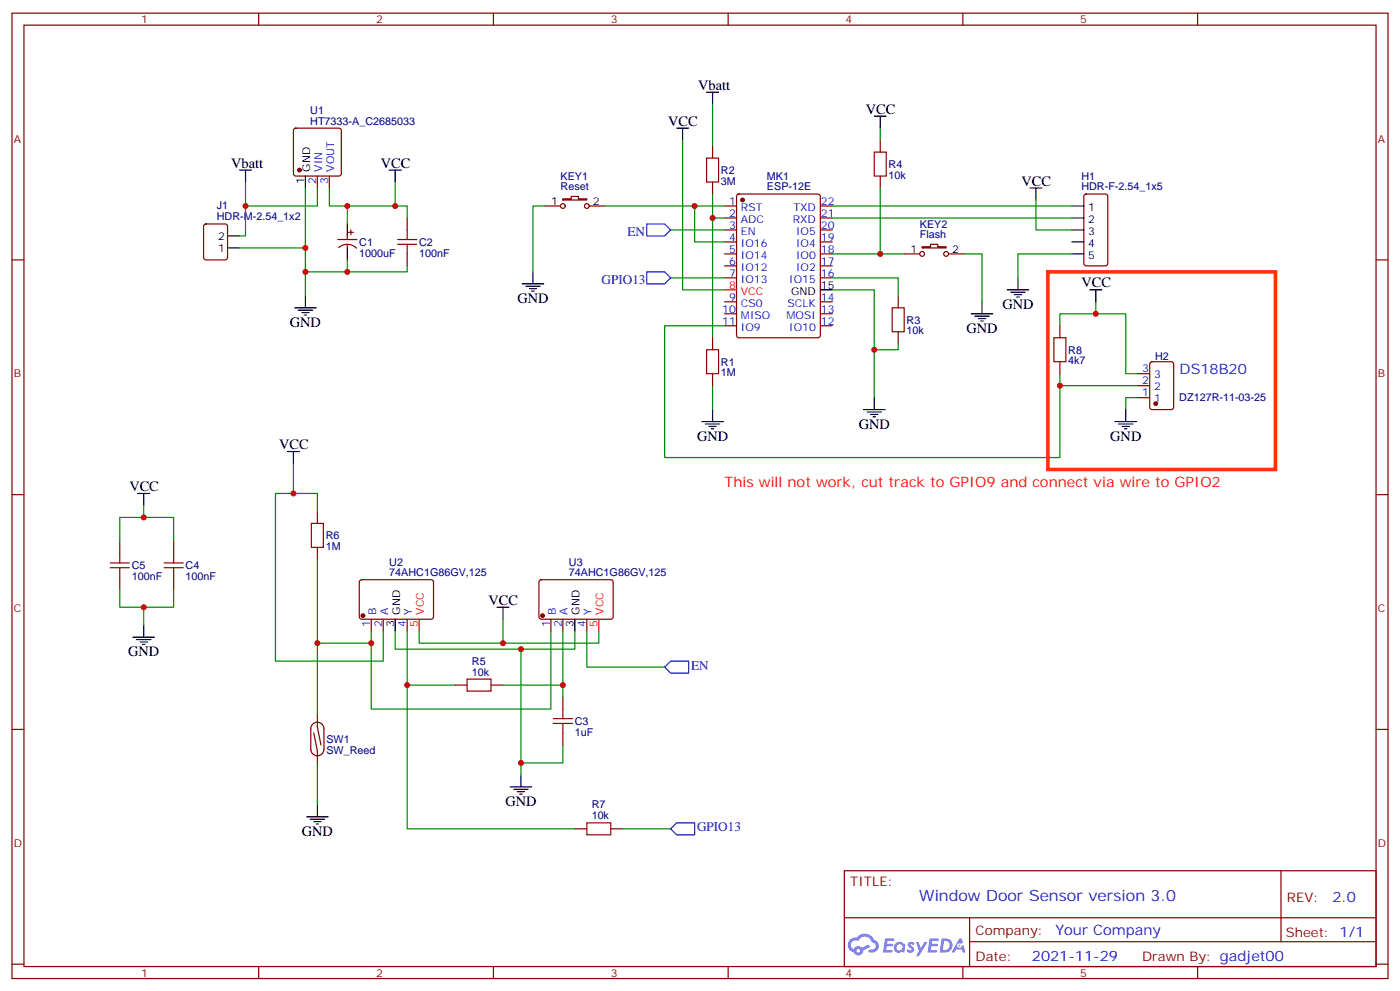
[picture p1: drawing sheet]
<svg xmlns="http://www.w3.org/2000/svg" width="412mm" height="292mm" viewBox="0 0 412 292" stroke-linecap="round" stroke-linejoin="round" font-family="sans-serif">
<g fill="none" stroke="#870000" stroke-width=".35">
<path d="M3.5 3.9h405.4v284.3h-405.4zM7.1 7.4h398.2v277.3h-398.2zM76.2 3.9v3.5M145.3 3.9v3.5M214.5 3.9v3.5M283.6 3.9v3.5M352.8 3.9v3.5M3.5 76.6h3.6M405.3 76.6h3.6M3.5 145.7h3.6M405.3 145.7h3.6M3.5 214.8h3.6"/>
<path d="M405.3 214.8h3.6M248.7 256.5h156.6v28.2h-156.6zM377.3 256.5v20.9M248.7 270.3h156.5M285.6 277.4h119.6M285.6 270.3v14.1M3.5 284h3.6M76.2 284.7v3.5M145.3 284.7v3.5M214.5 284.7v3.5M283.6 284.7v3.5M352.8 284.7v3.5"/>
<path d="M405.3 284h3.6"/>
</g>
<g fill="#5487ff">
<path d="M267.7 277.6a1.22 1.22 0 0 1 1.7 .3l-.4 .6a.47 .47 0 0 0-.3-.4 .47 .47 0 0 0-.5 .2l.1 .2a1.14 1.14 0 0 1 .8 1.8 1.14 1.14 0 0 1-1.9-.1l-.2-.1 .5-.6 .7 .4a.29 .29 0 0 0 .3-.2 .29 .29 0 0 0-.2-.3 1.04 1.04 0 0 1-.6-1.8z"/>
<path d="M260.7 276.4h2.4l.3 .2-.2 .5h-1.8l-.1 .9h1.5l.3 .4-.3 .3h-1.6l-.2 1.1 1.7 .1 .2 .3-.2 .3-2.6 .1z"/>
<path d="M273.8 276.4h2.4l.3 .2-.1 .5h-1.8l-.2 .9h1.6l.3 .4-.4 .3h-1.6l-.1 1.1 1.7 .1 .2 .3-.2 .3h-2.6z"/>
<path d="M282.6 276.4h.7l.3 1.3-.6 .3a.69 .69 0 0 0-1 .2 .69 .69 0 0 0 .4 1 .69 .69 0 0 0 .9-.6l.5-.3 .6 2.2h-.8l-.2-.8h-1.8l-.5 .8h-.8z"/>
<path d="M269.8 277.5h.8l.6 1.8 1.1-1.8h.9l-2.6 4.2h-.8l.9-1.6z"/>
<path d="M277.4 276.4l-.6 4.2h1.3a2.11 2.11 0 0 0 2.5-2.2 2.11 2.11 0 0 0-2.5-2zM278.1 277.1a1.39 1.39 0 0 1 1.7 1.5 1.39 1.39 0 0 1-1.8 1.2h-.3z"/>
<path d="M263.7 278a1.54 1.54 0 0 0-.1 2.2 1.54 1.54 0 0 0 2.2 .1l.6 .3 .3-2.3-.2-.3h-.4a1.49 1.49 0 0 0-2.4 0zM264 279a.94 .94 0 0 1 1.8 0 .94 .94 0 0 1-1.8 0z"/>
<path d="M250.4 276.8a2.18 2.18 0 0 0 1.1 3.7 1.44 1.44 0 0 0 1.6 .9 1.44 1.44 0 0 0 1.2-1.5l2-1-.5-.7-1.9 1a1.47 1.47 0 0 0-2.4 .4 1.39 1.39 0 0 1-.7-1.9 1.39 1.39 0 0 1 2-.5 2.12 2.12 0 0 1 2.2-1.3 2.12 2.12 0 0 1 1.9 1.7 1.14 1.14 0 0 1 1.1 1.4 1.14 1.14 0 0 1-1.7 .7 .43 .43 0 0 0-.5 .4 .43 .43 0 0 0 .4 .5 1.98 1.98 0 0 0 2.5-1.3 1.98 1.98 0 0 0-1.2-2.5 3.1 3.1 0 0 0-5.3-.7l-.9 .1zM252.3 280.1a.55 .55 0 0 1 1.1 0 .55 .55 0 0 1-1.1 0z"/>
<circle cx="282.6" cy="278.5" r=".26"/>
</g>
<g fill="none" stroke="#870000" stroke-width=".35">
<path d="M86.7 38l.4-.3h12.7l.5 .3 .2 .5v12.7l-.2 .5-.5 .2h-12.7l-.5-.3-.2-.4v-12.7zM93.5 51.9v3.5M97 51.9v3.5M165.8 58.6h2.5v-.7h2.1v.7h2.5v.3h-7.1zM209.9 43v3.6M209.9 53.6v3.6M217.2 57.4l.5-.2h23.2l.7 .4 .1 41.2-.5 .6-23.5 .1-.7-.5v-41.1zM259.3 41.3v3.5M259.3 51.9v3.5M319.5 57.4l.5-.2h5.6l.7 .4v20l-.4 .7h-5.9l-.7-.4v-20zM60.2 66.2l.5-.2h5.6l.7 .4v9.4l-.4 .7-5.9 .1-.7-.5v-9.4zM99.5 70.6h5.6"/>
<path d="M99.8 72.9a3.8 3.8 0 0 1 5.2 .2M102.3 69.5v1.1M102.3 72v1M102.7 68.4h1.4M103.4 67.7v1.4M119.9 64.2v3.5M119.9 74.8v3.5M160.5 60.7h4.6M173.6 60.7h4.6M213.4 60.7h3.6M213.4 74.8h3.6M213.4 64.2h3.6"/>
<path d="M213.4 67.7h3.6M213.4 71.3h3.6M213.4 78.3h3.6M241.7 60.7h3.5M241.7 74.8h3.5M241.7 64.2h3.5M241.7 67.7h3.5M241.7 71.3h3.5M241.7 78.3h3.5M266.3 74.8h4.6M271.6 72.7h2.5v-.7h2.1v.7h2.5v.3h-7.1zM279.4 74.8h4.6"/>
<path d="M209.9 99.5v3.5M213.4 81.8h3.6M213.4 88.9h3.6M213.4 92.4h3.6M213.4 96h3.6M241.7 81.8h3.5M241.7 88.9h3.5M241.7 92.4h3.5M241.7 96h3.5M264.6 87.1v3.6M264.6 97.7v3.5M312.2 96v3.5"/>
<path d="M209.9 110.1v3.5M312.2 106.5v3.6M335.1 117.1h3.6M335.1 113.6h3.6M335.1 110.1h3.6M338.9 106.7l.5-.2h5.6l.7 .5v12.9l-.4 .7-5.9 .1-.7-.5v-13zM35.3 159.5v3.5M51.2 159.5v3.5M93.5 150.6v3.6M35.3 170v3.6M51.2 170v3.6M93.5 161.2v3.5"/>
<path d="M106.1 171l.4-.3 20.8 .1 .4 .7-.1 10.5-.6 .4-20.7-.1-.5-.6v-10.2zM159 171l.5-.3 20.7 .1 .4 .7v10.5l-.7 .4-20.7-.1-.5-.6v-10.2zM109.4 182.4v3.5M112.9 182.4v3.5M119.9 182.4v3.5M162.3 182.4v3.5M165.8 182.4v3.5M172.9 182.4v3.5M134.1 201.8h3.5M144.6 201.8h3.6M165.8 205.3v3.5M165.8 215.9v3.5"/>
<path d="M169.3 244.1h3.6M179.9 244.1h3.5"/>
<circle cx="165.8" cy="60.7" r=".71"/>
<circle cx="172.9" cy="60.7" r=".71"/>
<circle cx="271.6" cy="74.8" r=".71"/>
<circle cx="278.7" cy="74.8" r=".71"/>
</g>
<g fill="#870000" stroke="#870000" stroke-width=".35">
<circle cx="218.7" cy="58.9" r=".53"/>
<circle cx="88.2" cy="50.1" r=".53"/>
<circle cx="106.9" cy="181.3" r=".53"/>
<circle cx="159.8" cy="181.3" r=".53"/>
<circle cx="340.4" cy="118.9" r=".53"/>
</g>
<path d="M213.4 85.4h3.6M123.5 182.4v3.5M176.4 182.4v3.5" fill="none" stroke="#f00" stroke-width=".35"/>
<g fill="none" stroke="#000" stroke-width=".35">
<path d="M199.3 37.7h3.5M201.1 37.7v3.6M208.1 27.2h3.6M209.9 27.2v3.5M257.5 34.2h3.6M259.3 34.2v3.5M70.6 50.1h3.5M72.3 50.1v3.5M90 51.9v3.5M114.7 50.1h3.5M116.4 50.1v3.5M303.4 55.4h3.5"/>
<path d="M305.2 55.4v3.5M67 73h3.6M67 69.5h3.6M102.3 66v3.5M102.3 73v3.6M315.7 60.7h3.6M315.7 64.2h3.6M315.7 67.7h3.6M315.7 71.3h3.6M315.7 74.8h3.6M86.8 90.7h6.3M87.8 91.4h4.3"/>
<path d="M88.9 92.1h2.1M89.6 92.8h.7M90 87.1v3.6M153.8 83.6h6.4M154.9 84.3h4.2M155.9 85h2.1M156.6 85.7h.7M157 80.1v3.5M241.7 85.4h3.5M286.1 92.4h6.4M287.2 93.1h4.2M288.2 93.8h2.1"/>
<path d="M288.9 94.5h.7M289.3 88.9v3.5M296.7 85.4h6.3M297.7 86.1h4.3M298.8 86.8h2.1M299.5 87.5h.7M299.9 81.8v3.6M321 85.4h3.6M322.8 85.4v3.5M257.5 117.1v3.6M84.7 133h3.5M86.4 133v3.5"/>
<path d="M206.7 124.2h6.4M207.8 124.9h4.2M208.8 125.6h2.2M209.5 126.3h.8M209.9 120.7v3.5M254.4 120.7h6.3M255.4 121.4h4.2M256.5 122.1h2.1M257.2 122.8h.7M328.4 124.2h6.4M329.5 124.9h4.2M330.6 125.6h2.1"/>
<path d="M331.3 126.3h.7M331.6 120.7v3.5M40.6 145.3h3.5M42.3 145.3v3.6M146.4 178.9h3.5M148.2 178.9v3.5M39.2 187.7h6.3M40.2 188.4h4.2M41.3 189.1h2.1M42 189.8h.7M42.3 184.2v3.5M116.4 182.4v3.5"/>
<path d="M169.3 182.4v3.5M93.5 237.1v3.5M150.3 231.8h6.3M151.3 232.5h4.3M152.4 233.2h2.1M153.1 233.9h.7M153.5 228.2v3.6M90.3 240.6h6.4M91.4 241.3h4.2M92.4 242h2.1M93.1 242.7h.7"/>
</g>
<g fill="none" stroke="#008700" stroke-width=".35">
<path d="M209.9 30.7v12.3M259.3 37.7v3.6M72.3 53.6v7.1h21.2v-5.3M90 55.4v31.7M116.4 53.6v7.1h-19.4v-5.3M201.1 41.3v44.1h12.3M209.9 57.2v42.3M259.3 55.4v19.4M305.2 58.9v8.8h10.5M70.6 73h19.4M72.3 60.7v8.8h-1.7M102.3 76.6v3.5h-12.3"/>
<path d="M102.3 60.7v5.3M116.4 60.7h3.5v3.5M119.9 78.3v1.8h-17.6M160.5 60.7h-3.5v19.4M178.2 60.7h35.2M197.6 67.7h15.8M204.6 60.7v10.6h8.8M209.9 64.2h3.5M245.2 60.7h70.5M245.2 74.8h21.1M245.2 64.2h70.5M284 74.8h5.3v14.1"/>
<path d="M315.7 74.8h-15.8v7M197.6 81.8h15.8M213.4 96h-17.6v38.8h116.4v-21.2M245.2 85.4h12.3v31.7M245.2 81.8h19.4v5.3M312.2 96v-3.6h19.4v17.7h3.5M322.8 88.9v3.5M209.9 113.6v7.1M264.6 101.2v1.8h-7.1M312.2 110.1v3.5h22.9M335.1 117.1h-3.5v3.6M86.4 136.5v8.8"/>
<path d="M42.3 148.9v3.5M93.5 150.6v-5.3h-12.4v49.4h31.8v-8.8M35.3 173.6v5.3h15.9v-5.3M42.3 178.9v5.3M93.5 164.7v24.7h15.9M93.5 189.4v21.2M109.4 185.9v22.9h52.9v-22.9M116.4 185.9v5.3h52.9v-5.3M119.9 185.9v15.9h14.2M123.5 185.9v3.5h52.9v-3.5M148.2 182.4v7M153.5 191.2v37"/>
<path d="M165.8 185.9v15.9h-17.6M172.9 185.9v10.6h22.9M119.9 201.8v42.3h49.4M165.8 219.4v5.3h-12.3M165.8 201.8v3.5M93.5 224.7v12.4M183.4 244.1h14.2"/>
</g>
<path d="M190.5 66h5.3l1.8 1.7-1.8 1.8h-5.3zM190.5 80.1h5.3l1.8 1.7-1.8 1.8h-5.3zM197.6 194.7h5.2v3.6h-5.2l-1.8-1.8zM197.6 244.1l1.7-1.7h5.3v3.5h-5.3z" fill="none" stroke="#00f" stroke-width=".35"/>
<g fill="none" stroke="#a10000" stroke-width=".35">
<path d="M208.1 46.6h3.6v7h-3.6zM257.5 44.8h3.6v7.1h-3.6zM117.1 72h5.7M117.1 70.6h5.7M119.9 67.7v2.9M119.9 72v2.8M262.8 90.7h3.5v7h-3.5zM310.4 99.5h3.6v7h-3.6zM208.1 103h3.6v7.1h-3.6zM91.7 154.2h3.5v7h-3.5zM32.5 167.2h5.6M32.5 165.8h5.6"/>
<path d="M35.3 163v2.8M35.3 167.2v2.8M48.3 167.2h5.7M48.3 165.8h5.7M51.2 163v2.8M51.2 167.2v2.8M137.6 200h7v3.6h-7zM163 213.1h5.6M163 211.7h5.6M165.8 208.8v2.9M165.8 213.1v2.8M172.9 242.4h7v3.5h-7z"/>
</g>
<path d="M92.4 215.9l1.1 5.3v3.5M93.5 210.6v3.5l1 5.3M91.5 220.7a1.94 1.94 0 0 0 2 1.9 1.94 1.94 0 0 0 1.9-1.9v-6a1.94 1.94 0 0 0-1.9-2 1.94 1.94 0 0 0-2 2v6.1" fill="none" stroke="#850000" stroke-width=".35"/>
<path d="M308.7 80.1h67v58.2h-67z" fill="none" stroke="#f30" stroke-width="1.1"/>
<path d="M35.3 159.5v-7.1h15.9v7.1" fill="none" stroke="#090" stroke-width=".35"/>
<g fill="#c00">
<circle cx="204.6" cy="60.7" r=".88"/>
<circle cx="209.9" cy="64.2" r=".88"/>
<circle cx="90" cy="80.1" r=".88"/>
<circle cx="102.3" cy="60.7" r=".88"/>
<circle cx="116.4" cy="60.7" r=".88"/>
<circle cx="102.3" cy="80.1" r=".88"/>
<circle cx="257.5" cy="103" r=".88"/>
<circle cx="259.3" cy="74.8" r=".88"/>
<circle cx="109.4" cy="189.4" r=".88"/>
<circle cx="93.5" cy="189.4" r=".88"/>
<circle cx="86.4" cy="145.3" r=".88"/>
<circle cx="148.2" cy="189.4" r=".88"/>
<circle cx="153.5" cy="191.2" r=".88"/>
<circle cx="165.8" cy="201.8" r=".88"/>
<circle cx="153.5" cy="224.7" r=".88"/>
<circle cx="119.9" cy="201.8" r=".88"/>
<circle cx="72.3" cy="60.7" r=".88"/>
<circle cx="90" cy="73" r=".88"/>
<circle cx="322.8" cy="92.4" r=".88"/>
<circle cx="312.2" cy="113.6" r=".88"/>
<circle cx="42.3" cy="152.4" r=".88"/>
<circle cx="42.3" cy="178.9" r=".88"/>
</g>
<text font-size="4.6" fill="#00f" x="270.8" y="265.5">Window Door Sensor version 3.0</text>
<g font-size="4.2">
<text x="205.7" y="26.5">Vbatt</text>
<text x="255.1" y="33.5">VCC</text>
<text x="196.8" y="37">VCC</text>
<text x="68.1" y="49.4">Vbatt</text>
<text x="112.2" y="49.4">VCC</text>
<text x="300.9" y="54.7">VCC</text>
<text x="152.4" y="89.3">GND</text>
<text x="318.6" y="84.7">VCC</text>
<text x="295.3" y="91">GND</text>
<text x="85.4" y="96.3">GND</text>
<text x="284.7" y="98.1">GND</text>
<text x="205.3" y="129.8">GND</text>
<text x="252.9" y="126.3">GND</text>
<text x="327.1" y="129.8">GND</text>
<text x="82.2" y="132.3">VCC</text>
<text x="38.1" y="144.6">VCC</text>
<text x="143.9" y="178.2">VCC</text>
<text x="37.7" y="193.3">GND</text>
<text x="148.9" y="237.4">GND</text>
<text x="88.9" y="246.2">GND</text>
</g>
<g font-size="4.2" fill="#00f">
<text x="347.5" y="110.1">DS18B20</text>
<text x="392.5" y="265.7">2.0</text>
<text x="310.9" y="275.3">Your Company</text>
<text x="304" y="283.1">2021-11-29</text>
</g>
<text font-size="4.2" fill="#f00" x="213.4" y="143.6">This will not work, cut track to GPIO9 and connect via wire to GPIO2</text>
<g font-size="3.9" fill="#00f">
<text x="184.8" y="69.5">EN</text>
<text x="177.2" y="83.6">GPIO13</text>
<text x="203.6" y="197.3">EN</text>
<text x="205.3" y="244.9">GPIO13</text>
</g>
<g font-size="3.9" fill="#800">
<text x="250.5" y="261.1">TITLE:</text>
<text x="379.1" y="265.7">REV:</text>
<text x="287.4" y="275.3">Company:</text>
<text x="378.7" y="275.9">Sheet: 1/1</text>
<text x="287.4" y="282.9">Date:</text>
<text x="336.4" y="283">Drawn By: gadjet00</text>
</g>
<g font-size="3.2" fill="#800">
<text x="41.6" y="6.9">1</text>
<text x="110.8" y="6.9">2</text>
<text x="179.9" y="6.9">3</text>
<text x="249.1" y="6.9">4</text>
<text x="318.2" y="6.9">5</text>
<text x="4.1" y="42">A</text>
<text x="405.9" y="42">A</text>
<text x="4.1" y="111.1">B</text>
<text x="405.9" y="111.1">B</text>
<text x="4.1" y="180.3">C</text>
<text x="405.9" y="180.3">C</text>
<text x="4.1" y="249.4">D</text>
<text x="405.9" y="249.4">D</text>
<text x="41.6" y="287.7">1</text>
<text x="110.8" y="287.7">2</text>
<text x="179.9" y="287.7">3</text>
<text x="249.1" y="287.7">4</text>
<text x="318.2" y="287.7">5</text>
</g>
<g font-size="3.2" fill="#000080">
<text x="91.4" y="33.5">U1</text>
<text x="91.4" y="36.7">HT7333-A_C2685033</text>
<text x="165.1" y="52.9">KEY1</text>
<text x="212.4" y="51.2">R2</text>
<text x="225.9" y="52.9">MK1</text>
<text x="261.8" y="52.7">10k</text>
<text x="261.8" y="49.5">R4</text>
<text x="318.5" y="53.2">H1</text>
<text x="165.1" y="56.1">Reset</text>
<text x="212.4" y="54.4">3M</text>
<text x="225.9" y="56.1">ESP-12E</text>
<text x="318.5" y="56.1">HDR-F-2.54_1x5</text>
<text x="63.9" y="64.9">HDR-M-2.54_1x2</text>
<text x="63.9" y="61.7">J1</text>
<text x="271" y="70.2">Flash</text>
<text x="271" y="67">KEY2</text>
<text x="105.8" y="75.6">1000uF</text>
<text x="105.8" y="72.4">C1</text>
<text x="123.5" y="75.6">100nF</text>
<text x="123.5" y="72.4">C2</text>
<text x="267.1" y="95.3">R3</text>
<text x="267.1" y="98.5">10k</text>
<text x="212.4" y="107.7">R1</text>
<text x="314.7" y="107.3">4k7</text>
<text x="314.7" y="104.2">R8</text>
<text x="340.2" y="105.9">H2</text>
<text x="212.4" y="110.9">1M</text>
<text x="347.4" y="118.3">DZ127R-11-03-25</text>
<text x="96" y="158.8">R6</text>
<text x="38.8" y="167.6">C5</text>
<text x="54.7" y="167.6">C4</text>
<text x="96" y="162">1M</text>
<text x="114.7" y="166.6">U2</text>
<text x="167.6" y="166.6">U3</text>
<text x="38.8" y="170.9">100nF</text>
<text x="54.7" y="170.9">100nF</text>
<text x="114.7" y="169.7">74AHC1G86GV,125</text>
<text x="167.6" y="169.7">74AHC1G86GV,125</text>
<text x="139" y="195.7">R5</text>
<text x="139" y="199">10k</text>
<text x="169.3" y="213.5">C3</text>
<text x="96.1" y="222">SW_Reed</text>
<text x="96.1" y="218.8">SW1</text>
<text x="169.3" y="216.7">1uF</text>
<text x="174.3" y="238.1">R7</text>
<text x="174.3" y="241.3">10k</text>
</g>
<g font-size="3.2">
<text x="91.4" y="50.6" transform="rotate(-90 91.4 50.6)">GND</text>
<text x="89.6" y="54.1" transform="rotate(-90 89.6 54.1)">1</text>
<text x="162.4" y="60.3">1</text>
<text x="174.6" y="60.3">2</text>
<text x="320.6" y="62.1">1</text>
<text x="320.6" y="65.6">2</text>
<text x="64.3" y="70.6">2</text>
<text x="320.6" y="69.1">3</text>
<text x="64.3" y="74.1">1</text>
<text x="268.2" y="74.4">1</text>
<text x="280.5" y="74.4">2</text>
<text x="320.6" y="72.7">4</text>
<text x="320.6" y="76.2">5</text>
<text x="233.1" y="86.8">GND</text>
<text x="241.8" y="85">15</text>
<text x="116.1" y="184.6" transform="rotate(-90 116.1 184.6)">3</text>
<text x="117.8" y="181.1" transform="rotate(-90 117.8 181.1)">GND</text>
<text x="169" y="184.6" transform="rotate(-90 169 184.6)">3</text>
<text x="170.7" y="181.1" transform="rotate(-90 170.7 181.1)">GND</text>
</g>
<g font-size="3.2" fill="#00f">
<text x="94.9" y="50.6" transform="rotate(-90 94.9 50.6)">VIN</text>
<text x="98.4" y="50.6" transform="rotate(-90 98.4 50.6)">VOUT</text>
<text x="93.1" y="54.1" transform="rotate(-90 93.1 54.1)">2</text>
<text x="96.7" y="54.1" transform="rotate(-90 96.7 54.1)">3</text>
<text x="214.8" y="60.3">1</text>
<text x="214.8" y="63.9">2</text>
<text x="218.3" y="62.1">RST</text>
<text x="218.3" y="65.6">ADC</text>
<text x="233.5" y="65.6">RXD</text>
<text x="233.8" y="62.1">TXD</text>
<text x="241.8" y="63.9">21</text>
<text x="241.8" y="60.3">22</text>
<text x="214.8" y="67.4">3</text>
<text x="214.8" y="70.9">4</text>
<text x="218.3" y="69.1">EN</text>
<text x="234.5" y="69.1">IO5</text>
<text x="241.8" y="70.9">19</text>
<text x="241.8" y="67.4">20</text>
<text x="214.8" y="74.4">5</text>
<text x="214.8" y="78">6</text>
<text x="218.3" y="72.7">IO16</text>
<text x="218.3" y="76.2">IO14</text>
<text x="234.5" y="76.2">IO0</text>
<text x="234.5" y="72.7">IO4</text>
<text x="241.8" y="78">17</text>
<text x="241.8" y="74.4">18</text>
<text x="214.8" y="81.5">7</text>
<text x="218.3" y="79.7">IO12</text>
<text x="218.3" y="83.3">IO13</text>
<text x="232.5" y="83.3">IO15</text>
<text x="234.5" y="79.7">IO2</text>
<text x="241.8" y="81.5">16</text>
<text x="214.8" y="88.5">9</text>
<text x="241.8" y="88.5">14</text>
<text x="212.7" y="92.1">10</text>
<text x="212.7" y="95.6">11</text>
<text x="218.3" y="90.3">CS0</text>
<text x="218.3" y="93.8">MISO</text>
<text x="231.7" y="93.8">MOSI</text>
<text x="232" y="90.3">SCLK</text>
<text x="241.8" y="95.6">12</text>
<text x="241.8" y="92.1">13</text>
<text x="218.3" y="97.4">IO9</text>
<text x="232.5" y="97.4">IO10</text>
<text x="336.5" y="113.2">2</text>
<text x="336.5" y="109.7">3</text>
<text x="340" y="111.5">3</text>
<text x="336.5" y="116.8">1</text>
<text x="340" y="118.5">1</text>
<text x="340" y="115">2</text>
<text x="109" y="184.6" transform="rotate(-90 109 184.6)">1</text>
<text x="110.8" y="181.1" transform="rotate(-90 110.8 181.1)">B</text>
<text x="112.5" y="184.6" transform="rotate(-90 112.5 184.6)">2</text>
<text x="114.3" y="181.1" transform="rotate(-90 114.3 181.1)">A</text>
<text x="119.6" y="184.6" transform="rotate(-90 119.6 184.6)">4</text>
<text x="121.4" y="181.1" transform="rotate(-90 121.4 181.1)">Y</text>
<text x="161.9" y="184.6" transform="rotate(-90 161.9 184.6)">1</text>
<text x="163.7" y="181.1" transform="rotate(-90 163.7 181.1)">B</text>
<text x="165.5" y="184.6" transform="rotate(-90 165.5 184.6)">2</text>
<text x="167.2" y="181.1" transform="rotate(-90 167.2 181.1)">A</text>
<text x="172.5" y="184.6" transform="rotate(-90 172.5 184.6)">4</text>
<text x="174.3" y="181.1" transform="rotate(-90 174.3 181.1)">Y</text>
</g>
<g font-size="3.2" fill="#f00">
<text x="214.8" y="85">8</text>
<text x="218.3" y="86.8">VCC</text>
<text x="123.1" y="184.6" transform="rotate(-90 123.1 184.6)">5</text>
<text x="124.9" y="181.1" transform="rotate(-90 124.9 181.1)">VCC</text>
<text x="176" y="184.6" transform="rotate(-90 176 184.6)">5</text>
<text x="177.8" y="181.1" transform="rotate(-90 177.8 181.1)">VCC</text>
</g>
</svg>
